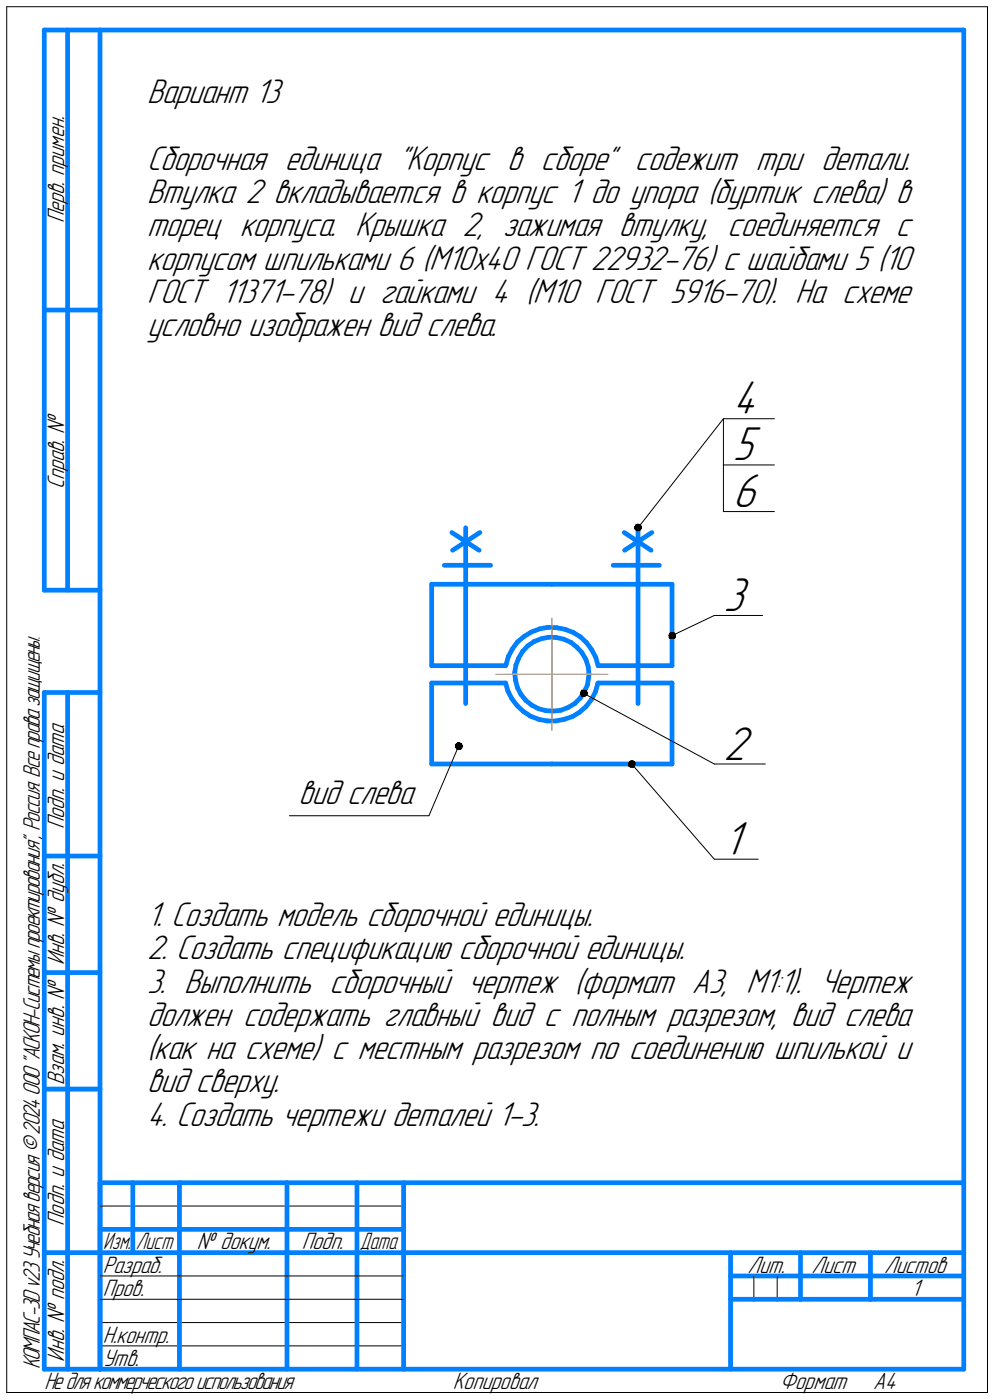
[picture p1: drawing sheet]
<svg xmlns="http://www.w3.org/2000/svg" width="213mm" height="300mm" viewBox="0 0 213 300" stroke-linecap="round" stroke-linejoin="round" font-family="sans-serif">
<g fill="none" stroke="#000" stroke-width=".21">
<path d="M1.4 1.4h210.1zM1.4 1.4v297zM211.5 1.4v297zM154.9 89.7l-18.2 23.4zM154.9 89.7v19.9zM154.9 89.7h11zM154.9 99.7h11zM154.9 109.6h11zM143.9 136.2l9.1-4.3zM153 131.9h10.3zM98.2 159.9l-6.3 14.9zM125 148.6l28 15.1z"/>
<path d="M62 174.8h29.9zM135.3 163.7l17.7 20.4zM153 163.7h10.9zM153 184.1h9.4zM21.4 258.5h65zM21.4 273.5h17zM21.4 278.5h17zM38.4 273.5h23.1zM38.4 278.5h23.1zM61.5 273.5h15zM61.5 278.5h15zM76.5 273.5h9.9z"/>
<path d="M76.5 278.5h9.9zM161.5 273.5v5zM166.5 273.5v5zM1.4 298.4h210.1zM21.4 283.5h65zM21.4 288.5h65z"/>
</g>
<g fill="none" stroke="#0080ff" stroke-width="1">
<path d="M9.5 6.4v120.1zM9.5 6.4h11.9zM14.5 6.4v120.1zM21.4 6.4h185zM21.4 6.4v287.1zM206.4 6.4v287.1zM9.5 66.5h11.9zM96.8 114.1l5.8 3.8zM96.9 117.9l5.9-3.8zM99.7 113.1v37.7zM133.7 114.1l5.7 3.8zM133.8 117.9l5.8-3.8z"/>
<path d="M136.7 113.1v37.7zM9.5 126.5h11.9zM92.5 125.2v17.5zM92.5 125.2h25.7zM95.2 121.2h9.9zM109.7 139.1l-.8 1.6zM110.8 137.6l1.5-1.2zM110.8 137.6l-1.1 1.5zM111.9 139.6l-.8 1.5zM112.3 136.4l1.5-.9zM113 138.4l1.4-.9zM113 138.4l-1.1 1.2z"/>
<path d="M113.8 135.5l1.8-.7zM114.4 137.5l1.5-.6zM115.6 134.8l1.7-.3zM115.9 136.9l1.6-.3zM117.3 134.5h1.9zM117.5 136.6l1.7 .1zM118.2 125.2h25.7zM119.2 136.7l1.5 .3zM119.2 134.5l1.8 .4zM120.7 137l1.6 .7zM121 134.9l1.8 .7zM122.3 137.7l1.2 1z"/>
<path d="M122.8 135.6l1.5 .9zM123.5 138.7l1.1 1.2zM124.3 136.5l1.3 1.3zM124.6 139.9l.9 1.4zM125.6 137.8l1.1 1.5zM126.7 139.3l.9 1.6zM131.3 121.2h9.9zM143.9 125.2v17.5zM9.5 148.4v145.1zM9.5 148.4h11.9zM14.5 148.4v145.1zM92.5 146.4h15.8z"/>
<path d="M92.5 146.4v17.3zM92.5 142.7h15.8zM108.3 146.4l.5 1.8zM108.4 142.5l-.1 .2zM108.8 148.2l.8 1.6zM108.9 140.7l-.5 1.8zM109.6 149.8l1.1 1.4zM110.2 144.2l.2 1.6zM110.4 145.8l.4 1.6zM110.5 142.6l-.3 1.6zM110.7 151.2l1.4 1.3zM110.8 147.4l.8 1.4z"/>
<path d="M111.1 141.1l-.6 1.5zM111.6 148.8l1 1.3zM112.1 152.5l1.5 1zM112.6 150.1l1.3 1zM113.6 153.5l1.8 .7zM113.9 151.1l1.4 .8zM115.3 151.9l1.6 .4zM115.4 154.2l1.8 .3zM116.9 152.3l1.6 .1zM117.2 154.5h1.8zM118.5 152.4l1.6-.2zM119 154.5l1.8-.3z"/>
<path d="M120.1 152.2l1.6-.6zM120.8 154.2l1.8-.6zM121.7 151.6l1.4-.8zM122.6 153.6l1.5-.9zM124.1 152.7l1.5-1.3zM124.3 149.6l-1.2 1.2zM125.1 148.3l-.8 1.3zM125.5 141.3l.5 1.6zM125.8 146.8l-.7 1.5zM126 142.9l.2 1.6zM126.1 145.2l-.3 1.6zM126.2 144.5l-.1 .7z"/>
<path d="M126.7 149.9l-1.1 1.5zM127.5 148.3l-.8 1.6zM127.6 140.9l.5 1.8zM128 146.6l-.5 1.7zM128.1 146.4h15.8zM128.1 142.7h15.8zM128.1 146.4l-.1 .2zM143.9 146.4v17.3zM92.5 163.7h25.7zM118.2 163.7h25.7zM9.5 183.5h11.9zM9.5 208.4h11.9z"/>
<path d="M9.5 233.4h11.9zM21.4 253.5h185zM21.4 253.5v40zM28.4 253.5v15zM38.4 253.5v25zM61.5 253.5v25zM76.5 253.5v25zM86.4 253.5v40zM9.5 268.5h11.9zM21.4 263.5h7zM21.4 268.5h7zM28.4 263.5h10z"/>
<path d="M28.4 268.5h10zM38.4 278.5v15zM38.4 263.5h23.1zM38.4 268.5h23.1zM61.5 278.5v15zM61.5 263.5h15zM61.5 268.5h15zM76.5 278.5v15zM76.5 263.5h9.9zM76.5 268.5h9.9zM86.4 268.5h120zM156.5 268.5v25z"/>
<path d="M156.5 273.5h14.9zM156.5 278.5h5zM161.5 278.5h5zM166.5 278.5h4.9zM171.4 268.5v10zM171.4 273.5h35zM171.4 278.5h15zM186.4 268.5v10zM186.4 278.5h20zM9.5 293.5h11.9zM21.4 293.5h185z"/>
</g>
<path d="M118.2 134.6v9.9zM118.2 132.5v12zM106.2 144.5h12zM108.3 144.5h9.9zM118.2 144.5h9.9zM118.2 144.5v9.9zM118.2 144.5h12zM118.2 144.5v12z" fill="none" stroke="#ff8000" stroke-width=".21"/>
<g fill="#fff" stroke="#fff" stroke-width=".21">
<path d="M63.9 166.8h26zM63.9 166.9h26zM63.9 167h26zM63.9 167h26zM63.9 167.1h26zM63.9 167.2h26zM63.9 167.3h26zM63.9 167.4h26zM63.9 167.5h26zM63.9 167.6h26zM63.9 167.6h26zM63.9 167.7h26zM63.9 167.8h26zM63.9 167.9h26zM63.9 168h26zM63.9 168.1h26zM63.9 168.1h26zM63.9 168.2h26zM63.9 168.3h26zM63.9 168.4h26zM63.9 168.5h26zM63.9 168.6h26zM63.9 168.7h26zM63.9 168.7h26zM63.9 168.8h26zM63.9 168.9h26zM63.9 169h26zM63.9 169.1h26zM63.9 169.2h26zM63.9 169.2h26zM63.9 169.3h26zM63.9 169.4h26zM63.9 169.5h26zM63.9 169.6h26zM63.9 169.7h26zM63.9 169.8h26zM63.9 169.8h26zM63.9 169.9h26zM63.9 170h26zM63.9 170.1h26zM63.9 170.2h26zM63.9 170.3h26zM63.9 170.3h26zM63.9 170.4h26zM63.9 170.5h26zM63.9 170.6h26zM63.9 170.7h26zM63.9 170.8h26zM63.9 170.9h26zM63.9 170.9h26zM63.9 171h26zM63.9 171.1h26zM63.9 171.2h26zM63.9 171.3h26zM63.9 171.4h26zM63.9 171.4h26zM63.9 171.5h26zM63.9 171.6h26zM63.9 171.7h26zM63.9 171.8h26zM63.9 171.9h26zM63.9 172h26zM63.9 172h26zM63.9 172.1h26zM63.9 172.2h26zM63.9 172.3h26zM63.9 172.4h26zM63.9 172.5h26zM63.9 172.6h26zM63.9 172.6h26zM63.9 172.7h26zM63.9 172.8h26zM63.9 172.9h26zM63.9 173h26zM63.9 173.1h26zM63.9 173.1h26zM63.9 173.2h26zM63.9 173.3h26zM63.9 173.4h26zM63.9 173.5h26zM63.9 173.6h26zM63.9 173.7h26zM63.9 173.7h26zM63.9 173.8h26z"/>
<path d="M154.9 175.3h5.5zM154.9 175.4h5.5zM154.9 175.5h5.5zM154.9 175.6h5.5zM154.9 175.7h5.5zM154.9 175.8h5.5zM154.9 175.9h5.5zM154.9 175.9h5.5zM154.9 176h5.5zM154.9 176.1h5.5zM154.9 176.2h5.5zM154.9 176.3h5.5zM154.9 176.4h5.5zM154.9 176.4h5.5zM154.9 176.5h5.5zM154.9 176.6h5.5zM154.9 176.7h5.5zM154.9 176.8h5.5zM154.9 176.9h5.5zM154.9 177h5.5zM154.9 177h5.5zM154.9 177.1h5.5zM154.9 177.2h5.5zM154.9 177.3h5.5zM154.9 177.4h5.5zM154.9 177.5h5.5zM154.9 177.5h5.5zM154.9 177.6h5.5zM154.9 177.7h5.5zM154.9 177.8h5.5zM154.9 177.9h5.5zM154.9 178h5.5zM154.9 178.1h5.5zM154.9 178.1h5.5zM154.9 178.2h5.5zM154.9 178.3h5.5zM154.9 178.4h5.5zM154.9 178.5h5.5zM154.9 178.6h5.5zM154.9 178.6h5.5zM154.9 178.7h5.5zM154.9 178.8h5.5zM154.9 178.9h5.5zM154.9 179h5.5zM154.9 179.1h5.5zM154.9 179.2h5.5zM154.9 179.2h5.5zM154.9 179.3h5.5zM154.9 179.4h5.5zM154.9 179.5h5.5zM154.9 179.6h5.5zM154.9 179.7h5.5zM154.9 179.7h5.5zM154.9 179.8h5.5zM154.9 179.9h5.5zM154.9 180h5.5zM154.9 180.1h5.5zM154.9 180.2h5.5zM154.9 180.3h5.5zM154.9 180.3h5.5zM154.9 180.4h5.5zM154.9 180.5h5.5zM154.9 180.6h5.5zM154.9 180.7h5.5zM154.9 180.8h5.5zM154.9 180.8h5.5zM154.9 180.9h5.5zM154.9 181h5.5zM154.9 181.1h5.5zM154.9 181.2h5.5zM154.9 181.3h5.5zM154.9 181.4h5.5zM154.9 181.4h5.5zM154.9 181.5h5.5zM154.9 181.6h5.5zM154.9 181.7h5.5zM154.9 181.8h5.5zM154.9 181.9h5.5zM154.9 181.9h5.5zM154.9 182h5.5zM154.9 182.1h5.5zM154.9 182.2h5.5zM154.9 182.3h5.5zM154.9 182.4h5.5zM154.9 182.5h5.5zM154.9 182.5h5.5zM154.9 182.6h5.5zM154.9 182.7h5.5zM154.9 182.8h5.5zM154.9 182.9h5.5zM154.9 183h5.5zM154.9 183h5.5zM154.9 183.1h5.5zM154.9 183.2h5.5zM154.9 183.3h5.5zM154.9 183.4h5.5zM154.9 183.5h5.5zM154.9 183.6h5.5zM154.9 183.6h5.5zM154.9 183.7h5.5zM154.9 183.8h5.5zM154.9 183.9h5.5zM154.9 184h5.5zM154.9 184.1h5.5zM154.9 184.1h5.5zM154.9 184.2h5.5zM154.9 184.3h5.5zM154.9 184.4h5.5zM154.9 184.5h5.5zM154.9 184.6h5.5zM154.9 184.7h5.5zM154.9 184.7h5.5zM154.9 184.8h5.5zM154.9 184.9h5.5zM154.9 185h5.5zM154.9 185.1h5.5zM154.9 185.2h5.5z"/>
<path d="M154.9 155h7zM154.9 155.1h7zM154.9 155.2h7zM154.9 155.3h7zM154.9 155.4h7zM154.9 155.4h7zM154.9 155.5h7zM154.9 155.6h7zM154.9 155.7h7zM154.9 155.8h7zM154.9 155.9h7zM154.9 156h7zM154.9 156h7zM154.9 156.1h7zM154.9 156.2h7zM154.9 156.3h7zM154.9 156.4h7zM154.9 156.5h7zM154.9 156.5h7zM154.9 156.6h7zM154.9 156.7h7zM154.9 156.8h7zM154.9 156.9h7zM154.9 157h7zM154.9 157.1h7zM154.9 157.1h7zM154.9 157.2h7zM154.9 157.3h7zM154.9 157.4h7zM154.9 157.5h7zM154.9 157.6h7zM154.9 157.6h7zM154.9 157.7h7zM154.9 157.8h7zM154.9 157.9h7zM154.9 158h7zM154.9 158.1h7zM154.9 158.2h7zM154.9 158.2h7zM154.9 158.3h7zM154.9 158.4h7zM154.9 158.5h7zM154.9 158.6h7zM154.9 158.7h7zM154.9 158.7h7zM154.9 158.8h7zM154.9 158.9h7zM154.9 159h7zM154.9 159.1h7zM154.9 159.2h7zM154.9 159.3h7zM154.9 159.3h7zM154.9 159.4h7zM154.9 159.5h7zM154.9 159.6h7zM154.9 159.7h7zM154.9 159.8h7zM154.9 159.9h7zM154.9 159.9h7zM154.9 160h7zM154.9 160.1h7zM154.9 160.2h7zM154.9 160.3h7zM154.9 160.4h7zM154.9 160.4h7zM154.9 160.5h7zM154.9 160.6h7zM154.9 160.7h7zM154.9 160.8h7zM154.9 160.9h7zM154.9 161h7zM154.9 161h7zM154.9 161.1h7zM154.9 161.2h7zM154.9 161.3h7zM154.9 161.4h7zM154.9 161.5h7zM154.9 161.5h7zM154.9 161.6h7zM154.9 161.7h7zM154.9 161.8h7zM154.9 161.9h7zM154.9 162h7zM154.9 162.1h7zM154.9 162.1h7zM154.9 162.2h7zM154.9 162.3h7zM154.9 162.4h7zM154.9 162.5h7zM154.9 162.6h7zM154.9 162.6h7zM154.9 162.7h7zM154.9 162.8h7zM154.9 162.9h7zM154.9 163h7zM154.9 163.1h7zM154.9 163.2h7zM154.9 163.2h7zM154.9 163.3h7zM154.9 163.4h7zM154.9 163.5h7zM154.9 163.6h7zM154.9 163.7h7zM154.9 163.7h7zM154.9 163.8h7zM154.9 163.9h7zM154.9 164h7zM154.9 164.1h7zM154.9 164.2h7zM154.9 164.3h7zM154.9 164.3h7zM154.9 164.4h7zM154.9 164.5h7zM154.9 164.6h7zM154.9 164.7h7zM154.9 164.8h7zM154.9 164.8h7z"/>
<path d="M154.9 123.2h6.5zM154.9 123.3h6.5zM154.9 123.4h6.5zM154.9 123.4h6.5zM154.9 123.5h6.5zM154.9 123.6h6.5zM154.9 123.7h6.5zM154.9 123.8h6.5zM154.9 123.9h6.5zM154.9 124h6.5zM154.9 124h6.5zM154.9 124.1h6.5zM154.9 124.2h6.5zM154.9 124.3h6.5zM154.9 124.4h6.5zM154.9 124.5h6.5zM154.9 124.5h6.5zM154.9 124.6h6.5zM154.9 124.7h6.5zM154.9 124.8h6.5zM154.9 124.9h6.5zM154.9 125h6.5zM154.9 125.1h6.5zM154.9 125.1h6.5zM154.9 125.2h6.5zM154.9 125.3h6.5zM154.9 125.4h6.5zM154.9 125.5h6.5zM154.9 125.6h6.5zM154.9 125.6h6.5zM154.9 125.7h6.5zM154.9 125.8h6.5zM154.9 125.9h6.5zM154.9 126h6.5zM154.9 126.1h6.5zM154.9 126.2h6.5zM154.9 126.2h6.5zM154.9 126.3h6.5zM154.9 126.4h6.5zM154.9 126.5h6.5zM154.9 126.6h6.5zM154.9 126.7h6.5zM154.9 126.7h6.5zM154.9 126.8h6.5zM154.9 126.9h6.5zM154.9 127h6.5zM154.9 127.1h6.5zM154.9 127.2h6.5zM154.9 127.3h6.5zM154.9 127.3h6.5zM154.9 127.4h6.5zM154.9 127.5h6.5zM154.9 127.6h6.5zM154.9 127.7h6.5zM154.9 127.8h6.5zM154.9 127.8h6.5zM154.9 127.9h6.5zM154.9 128h6.5zM154.9 128.1h6.5zM154.9 128.2h6.5zM154.9 128.3h6.5zM154.9 128.4h6.5zM154.9 128.4h6.5zM154.9 128.5h6.5zM154.9 128.6h6.5zM154.9 128.7h6.5zM154.9 128.8h6.5zM154.9 128.9h6.5zM154.9 128.9h6.5zM154.9 129h6.5zM154.9 129.1h6.5zM154.9 129.2h6.5zM154.9 129.3h6.5zM154.9 129.4h6.5zM154.9 129.5h6.5zM154.9 129.5h6.5zM154.9 129.6h6.5zM154.9 129.7h6.5zM154.9 129.8h6.5zM154.9 129.9h6.5zM154.9 130h6.5zM154.9 130h6.5zM154.9 130.1h6.5zM154.9 130.2h6.5zM154.9 130.3h6.5zM154.9 130.4h6.5zM154.9 130.5h6.5zM154.9 130.6h6.5zM154.9 130.6h6.5zM154.9 130.7h6.5zM154.9 130.8h6.5zM154.9 130.9h6.5zM154.9 131h6.5zM154.9 131.1h6.5zM154.9 131.1h6.5zM154.9 131.2h6.5zM154.9 131.3h6.5zM154.9 131.4h6.5zM154.9 131.5h6.5zM154.9 131.6h6.5zM154.9 131.7h6.5zM154.9 131.7h6.5zM154.9 131.8h6.5zM154.9 131.9h6.5zM154.9 132h6.5zM154.9 132.1h6.5zM154.9 132.2h6.5zM154.9 132.2h6.5zM154.9 132.3h6.5zM154.9 132.4h6.5zM154.9 132.5h6.5zM154.9 132.6h6.5zM154.9 132.7h6.5zM154.9 132.8h6.5zM154.9 132.8h6.5zM154.9 132.9h6.5zM154.9 133h6.5z"/>
<path d="M157 81h6.9zM157 81.1h6.9zM157 81.2h6.9zM157 81.3h6.9zM157 81.4h6.9zM157 81.4h6.9zM157 81.5h6.9zM157 81.6h6.9zM157 81.7h6.9zM157 81.8h6.9zM157 81.9h6.9zM157 82h6.9zM157 82h6.9zM157 82.1h6.9zM157 82.2h6.9zM157 82.3h6.9zM157 82.4h6.9zM157 82.5h6.9zM157 82.5h6.9zM157 82.6h6.9zM157 82.7h6.9zM157 82.8h6.9zM157 82.9h6.9zM157 83h6.9zM157 83.1h6.9zM157 83.1h6.9zM157 83.2h6.9zM157 83.3h6.9zM157 83.4h6.9zM157 83.5h6.9zM157 83.6h6.9zM157 83.7h6.9zM157 83.7h6.9zM157 83.8h6.9zM157 83.9h6.9zM157 84h6.9zM157 84.1h6.9zM157 84.2h6.9zM157 84.2h6.9zM157 84.3h6.9zM157 84.4h6.9zM157 84.5h6.9zM157 84.6h6.9zM157 84.7h6.9zM157 84.8h6.9zM157 84.8h6.9zM157 84.9h6.9zM157 85h6.9zM157 85.1h6.9zM157 85.2h6.9zM157 85.3h6.9zM157 85.3h6.9zM157 85.4h6.9zM157 85.5h6.9zM157 85.6h6.9zM157 85.7h6.9zM157 85.8h6.9zM157 85.9h6.9zM157 85.9h6.9zM157 86h6.9zM157 86.1h6.9zM157 86.2h6.9zM157 86.3h6.9zM157 86.4h6.9zM157 86.4h6.9zM157 86.5h6.9zM157 86.6h6.9zM157 86.7h6.9zM157 86.8h6.9zM157 86.9h6.9zM157 87h6.9zM157 87h6.9zM157 87.1h6.9zM157 87.2h6.9zM157 87.3h6.9zM157 87.4h6.9zM157 87.5h6.9zM157 87.5h6.9zM157 87.6h6.9zM157 87.7h6.9zM157 87.8h6.9zM157 87.9h6.9zM157 88h6.9zM157 88.1h6.9zM157 88.1h6.9zM157 88.2h6.9zM157 88.3h6.9zM157 88.4h6.9zM157 88.5h6.9zM157 88.6h6.9zM157 88.6h6.9zM157 88.7h6.9zM157 88.8h6.9zM157 88.9h6.9zM157 89h6.9zM157 89.1h6.9zM157 89.2h6.9zM157 89.2h6.9zM157 89.3h6.9zM157 89.4h6.9zM157 89.5h6.9zM157 89.6h6.9zM157 89.7h6.9zM157 89.7h6.9zM157 89.8h6.9zM157 89.9h6.9zM157 90h6.9zM157 90.1h6.9zM157 90.2h6.9zM157 90.3h6.9zM157 90.3h6.9zM157 90.4h6.9zM157 90.5h6.9zM157 90.6h6.9zM157 90.7h6.9zM157 90.8h6.9zM157 90.8h6.9z"/>
<path d="M157 90.9h6.3zM157 91h6.3zM157 91.1h6.3zM157 91.2h6.3zM157 91.3h6.3zM157 91.4h6.3zM157 91.4h6.3zM157 91.5h6.3zM157 91.6h6.3zM157 91.7h6.3zM157 91.8h6.3zM157 91.9h6.3zM157 91.9h6.3zM157 92h6.3zM157 92.1h6.3zM157 92.2h6.3zM157 92.3h6.3zM157 92.4h6.3zM157 92.5h6.3zM157 92.5h6.3zM157 92.6h6.3zM157 92.7h6.3zM157 92.8h6.3zM157 92.9h6.3zM157 93h6.3zM157 93h6.3zM157 93.1h6.3zM157 93.2h6.3zM157 93.3h6.3zM157 93.4h6.3zM157 93.5h6.3zM157 93.6h6.3zM157 93.6h6.3zM157 93.7h6.3zM157 93.8h6.3zM157 93.9h6.3zM157 94h6.3zM157 94.1h6.3zM157 94.1h6.3zM157 94.2h6.3zM157 94.3h6.3zM157 94.4h6.3zM157 94.5h6.3zM157 94.6h6.3zM157 94.7h6.3zM157 94.7h6.3zM157 94.8h6.3zM157 94.9h6.3zM157 95h6.3zM157 95.1h6.3zM157 95.2h6.3zM157 95.2h6.3zM157 95.3h6.3zM157 95.4h6.3zM157 95.5h6.3zM157 95.6h6.3zM157 95.7h6.3zM157 95.8h6.3zM157 95.8h6.3zM157 95.9h6.3zM157 96h6.3zM157 96.1h6.3zM157 96.2h6.3zM157 96.3h6.3zM157 96.4h6.3zM157 96.4h6.3zM157 96.5h6.3zM157 96.6h6.3zM157 96.7h6.3zM157 96.8h6.3zM157 96.9h6.3zM157 96.9h6.3zM157 97h6.3zM157 97.1h6.3zM157 97.2h6.3zM157 97.3h6.3zM157 97.4h6.3zM157 97.5h6.3zM157 97.5h6.3zM157 97.6h6.3zM157 97.7h6.3zM157 97.8h6.3zM157 97.9h6.3zM157 98h6.3zM157 98h6.3zM157 98.1h6.3zM157 98.2h6.3zM157 98.3h6.3zM157 98.4h6.3zM157 98.5h6.3zM157 98.6h6.3zM157 98.6h6.3zM157 98.7h6.3zM157 98.8h6.3zM157 98.9h6.3zM157 99h6.3zM157 99.1h6.3zM157 99.1h6.3zM157 99.2h6.3zM157 99.3h6.3zM157 99.4h6.3zM157 99.5h6.3zM157 99.6h6.3zM157 99.7h6.3zM157 99.7h6.3zM157 99.8h6.3zM157 99.9h6.3zM157 100h6.3zM157 100.1h6.3zM157 100.2h6.3zM157 100.2h6.3zM157 100.3h6.3zM157 100.4h6.3zM157 100.5h6.3zM157 100.6h6.3zM157 100.7h6.3zM157 100.8h6.3z"/>
<path d="M157 100.8h6.9zM157 100.9h6.9zM157 101h6.9zM157 101.1h6.9zM157 101.2h6.9zM157 101.3h6.9zM157 101.3h6.9zM157 101.4h6.9zM157 101.5h6.9zM157 101.6h6.9zM157 101.7h6.9zM157 101.8h6.9zM157 101.9h6.9zM157 101.9h6.9zM157 102h6.9zM157 102.1h6.9zM157 102.2h6.9zM157 102.3h6.9zM157 102.4h6.9zM157 102.4h6.9zM157 102.5h6.9zM157 102.6h6.9zM157 102.7h6.9zM157 102.8h6.9zM157 102.9h6.9zM157 103h6.9zM157 103h6.9zM157 103.1h6.9zM157 103.2h6.9zM157 103.3h6.9zM157 103.4h6.9zM157 103.5h6.9zM157 103.5h6.9zM157 103.6h6.9zM157 103.7h6.9zM157 103.8h6.9zM157 103.9h6.9zM157 104h6.9zM157 104.1h6.9zM157 104.1h6.9zM157 104.2h6.9zM157 104.3h6.9zM157 104.4h6.9zM157 104.5h6.9zM157 104.6h6.9zM157 104.6h6.9zM157 104.7h6.9zM157 104.8h6.9zM157 104.9h6.9zM157 105h6.9zM157 105.1h6.9zM157 105.2h6.9zM157 105.2h6.9zM157 105.3h6.9zM157 105.4h6.9zM157 105.5h6.9zM157 105.6h6.9zM157 105.7h6.9zM157 105.7h6.9zM157 105.8h6.9zM157 105.9h6.9zM157 106h6.9zM157 106.1h6.9zM157 106.2h6.9zM157 106.3h6.9zM157 106.3h6.9zM157 106.4h6.9zM157 106.5h6.9zM157 106.6h6.9zM157 106.7h6.9zM157 106.8h6.9zM157 106.8h6.9zM157 106.9h6.9zM157 107h6.9zM157 107.1h6.9zM157 107.2h6.9zM157 107.3h6.9zM157 107.4h6.9zM157 107.4h6.9zM157 107.5h6.9zM157 107.6h6.9zM157 107.7h6.9zM157 107.8h6.9zM157 107.9h6.9zM157 107.9h6.9zM157 108h6.9zM157 108.1h6.9zM157 108.2h6.9zM157 108.3h6.9zM157 108.4h6.9zM157 108.5h6.9zM157 108.5h6.9zM157 108.6h6.9zM157 108.7h6.9zM157 108.8h6.9zM157 108.9h6.9zM157 109h6.9zM157 109.1h6.9zM157 109.1h6.9zM157 109.2h6.9zM157 109.3h6.9zM157 109.4h6.9zM157 109.5h6.9zM157 109.6h6.9zM157 109.6h6.9zM157 109.7h6.9zM157 109.8h6.9zM157 109.9h6.9zM157 110h6.9zM157 110.1h6.9zM157 110.2h6.9zM157 110.2h6.9zM157 110.3h6.9zM157 110.4h6.9zM157 110.5h6.9zM157 110.6h6.9zM157 110.7h6.9z"/>
</g>
<g fill="#000" stroke="#000" stroke-width=".21">
<path d="M136.4 112.4h.5zM136.1 112.4h1zM136.1 112.5h1.1zM136.1 112.6h1.1zM136.1 112.7h1.2zM136 112.8h1.4zM135.9 112.9h1.5zM135.9 112.9h1.5zM135.9 113h1.5zM135.9 113.1h1.5zM135.9 113.2h1.5zM135.9 113.3h1.5zM135.9 113.4h1.4zM136 113.5h1.3zM136.1 113.5h1.1zM136.1 113.6h1.1zM136.2 113.7h.9zM136.2 113.8h.7z"/>
<path d="M143.7 135.6h.6zM143.5 135.6h.9zM143.3 135.7h1.2zM143.3 135.8h1.3zM143.3 135.9h1.4zM143.3 136h1.5zM143.3 136.1h1.5zM143.3 136.1h1.5zM143.2 136.2h1.6zM143.3 136.3h1.5zM143.3 136.4h1.5zM143.3 136.5h1.4zM143.3 136.6h1.4zM143.3 136.7h1.4zM143.3 136.7h1.3zM143.4 136.8h1.1zM143.6 136.9h.8z"/>
<path d="M98 159.2h.5zM97.9 159.3h.7zM97.8 159.3h1zM97.7 159.4h1.2zM97.5 159.5h1.5zM97.5 159.6h1.5zM97.5 159.7h1.5zM97.5 159.8h1.6zM97.5 159.9h1.6zM97.5 159.9h1.6zM97.5 160h1.6zM97.5 160.1h1.6zM97.5 160.2h1.5zM97.6 160.3h1.4zM97.6 160.4h1.4zM97.7 160.4h1.2zM97.7 160.5h1.1zM97.9 160.6h.7z"/>
<path d="M124.5 147.9h.8zM124.5 148h1.1zM124.5 148.1h1.1zM124.5 148.2h1.2zM124.4 148.3h1.3zM124.3 148.3h1.5zM124.3 148.4h1.5zM124.3 148.5h1.5zM124.3 148.6h1.5zM124.3 148.7h1.5zM124.3 148.8h1.5zM124.2 148.8h1.6zM124.3 148.9h1.4zM124.4 149h1.2zM124.5 149.1h1.1zM124.5 149.2h1zM124.5 149.3h.8z"/>
<path d="M135 163.1h.6zM134.9 163.2h.9zM134.7 163.2h1.2zM134.7 163.3h1.3zM134.7 163.4h1.4zM134.6 163.5h1.5zM134.6 163.6h1.5zM134.6 163.7h1.5zM134.5 163.7h1.6zM134.6 163.8h1.5zM134.6 163.9h1.5zM134.6 164h1.5zM134.6 164.1h1.4zM134.6 164.2h1.4zM134.6 164.3h1.3zM134.8 164.3h1.1zM135 164.4h.8z"/>
</g>
<g font-size="10.8">
<text x="156.9" y="88.8">4</text>
<text x="156.9" y="98.7">5</text>
<text x="156.9" y="108.6">6</text>
<text x="155" y="130.9">3</text>
<text x="155" y="162.8">2</text>
<text x="155" y="183.1">1</text>
</g>
<g font-size="7.8">
<text x="31.5" y="22.1">Вариант 13</text>
<text x="31.5" y="36.4">Сборочная единица &quot;Корпус в сборе&quot; содежит три детали.</text>
<text x="31.5" y="43.5">Втулка 2 вкладывается в корпус 1 до упора (буртик слева) в</text>
<text x="31.5" y="50.6">торец корпуса. Крышка 2, зажимая втулку, соединяется с</text>
<text x="31.5" y="57.8">корпусом шпильками 6 (М10х40 ГОСТ 22932-76) с шайбами 5 (10</text>
<text x="31.5" y="64.9">ГОСТ 11371-78) и гайками 4 (М10 ГОСТ 5916-70). На схеме</text>
<text x="31.5" y="72.1">условно изображен вид слева.</text>
<text x="64" y="172.4">вид слева</text>
<text x="31.5" y="198.5">1. Создать модель сборочной единицы.</text>
<text x="31.5" y="205.6">2. Создать спецификацию сборочной единицы.</text>
<text x="31.5" y="212.7">3. Выполнить сборочный чертеж (формат А3, М1:1). Чертеж</text>
<text x="31.5" y="219.9">должен содержать главный вид с полным разрезом, вид слева</text>
<text x="31.5" y="227">(как на схеме) с местным разрезом по соединению шпилькой и</text>
<text x="31.5" y="234.1">вид сверху.</text>
<text x="31.5" y="241.3">4. Создать чертежи деталей 1-3.</text>
</g>
<g font-size="5.4">
<text x="13.8" y="47.9" transform="rotate(-90 13.8 47.9)">Перв. примен.</text>
<text x="13.8" y="104.8" transform="rotate(-90 13.8 104.8)">Справ. №</text>
<text x="13.8" y="177.7" transform="rotate(-90 13.8 177.7)">Подп. и дата</text>
<text x="13.8" y="206.8" transform="rotate(-90 13.8 206.8)">Инв. № дубл.</text>
<text x="13.8" y="232.6" transform="rotate(-90 13.8 232.6)">Взам. инв. №</text>
<text x="13.8" y="262.7" transform="rotate(-90 13.8 262.7)">Подп. и дата</text>
<text x="42.2" y="267.8">№ докум.</text>
<text x="64.6" y="267.8">Подп.</text>
<text x="22" y="272.8">Разраб.</text>
<text x="160.1" y="272.8">Лит.</text>
<text x="173.8" y="272.8">Лист</text>
<text x="189.3" y="272.8">Листов</text>
<text x="22" y="277.8">Пров.</text>
<text x="195.1" y="277.8">1</text>
<text x="22" y="287.8">Н.контр.</text>
<text x="8.5" y="293.5" transform="rotate(-90 8.5 293.5)">КОМПАС-3Dv23Учебнаяверсия©2024ООО&quot;АСКОН-Системыпроектирования&quot;, Россия. Всеправазащищены.</text>
<text x="13.8" y="291.8" transform="rotate(-90 13.8 291.8)">Инв. № подл.</text>
<text x="22" y="292.8">Утв.</text>
<text x="9.5" y="297.7">Недлякоммерческогоиспользования</text>
<text x="97" y="297.8">Копировал</text>
<text x="167" y="297.8">Формат</text>
<text x="187" y="297.8">A4</text>
</g>
<g font-size="5.3">
<text x="22.1" y="267.8">Изм.</text>
<text x="29.1" y="267.8">Лист</text>
<text x="77.1" y="267.8">Дата</text>
</g>
</svg>
